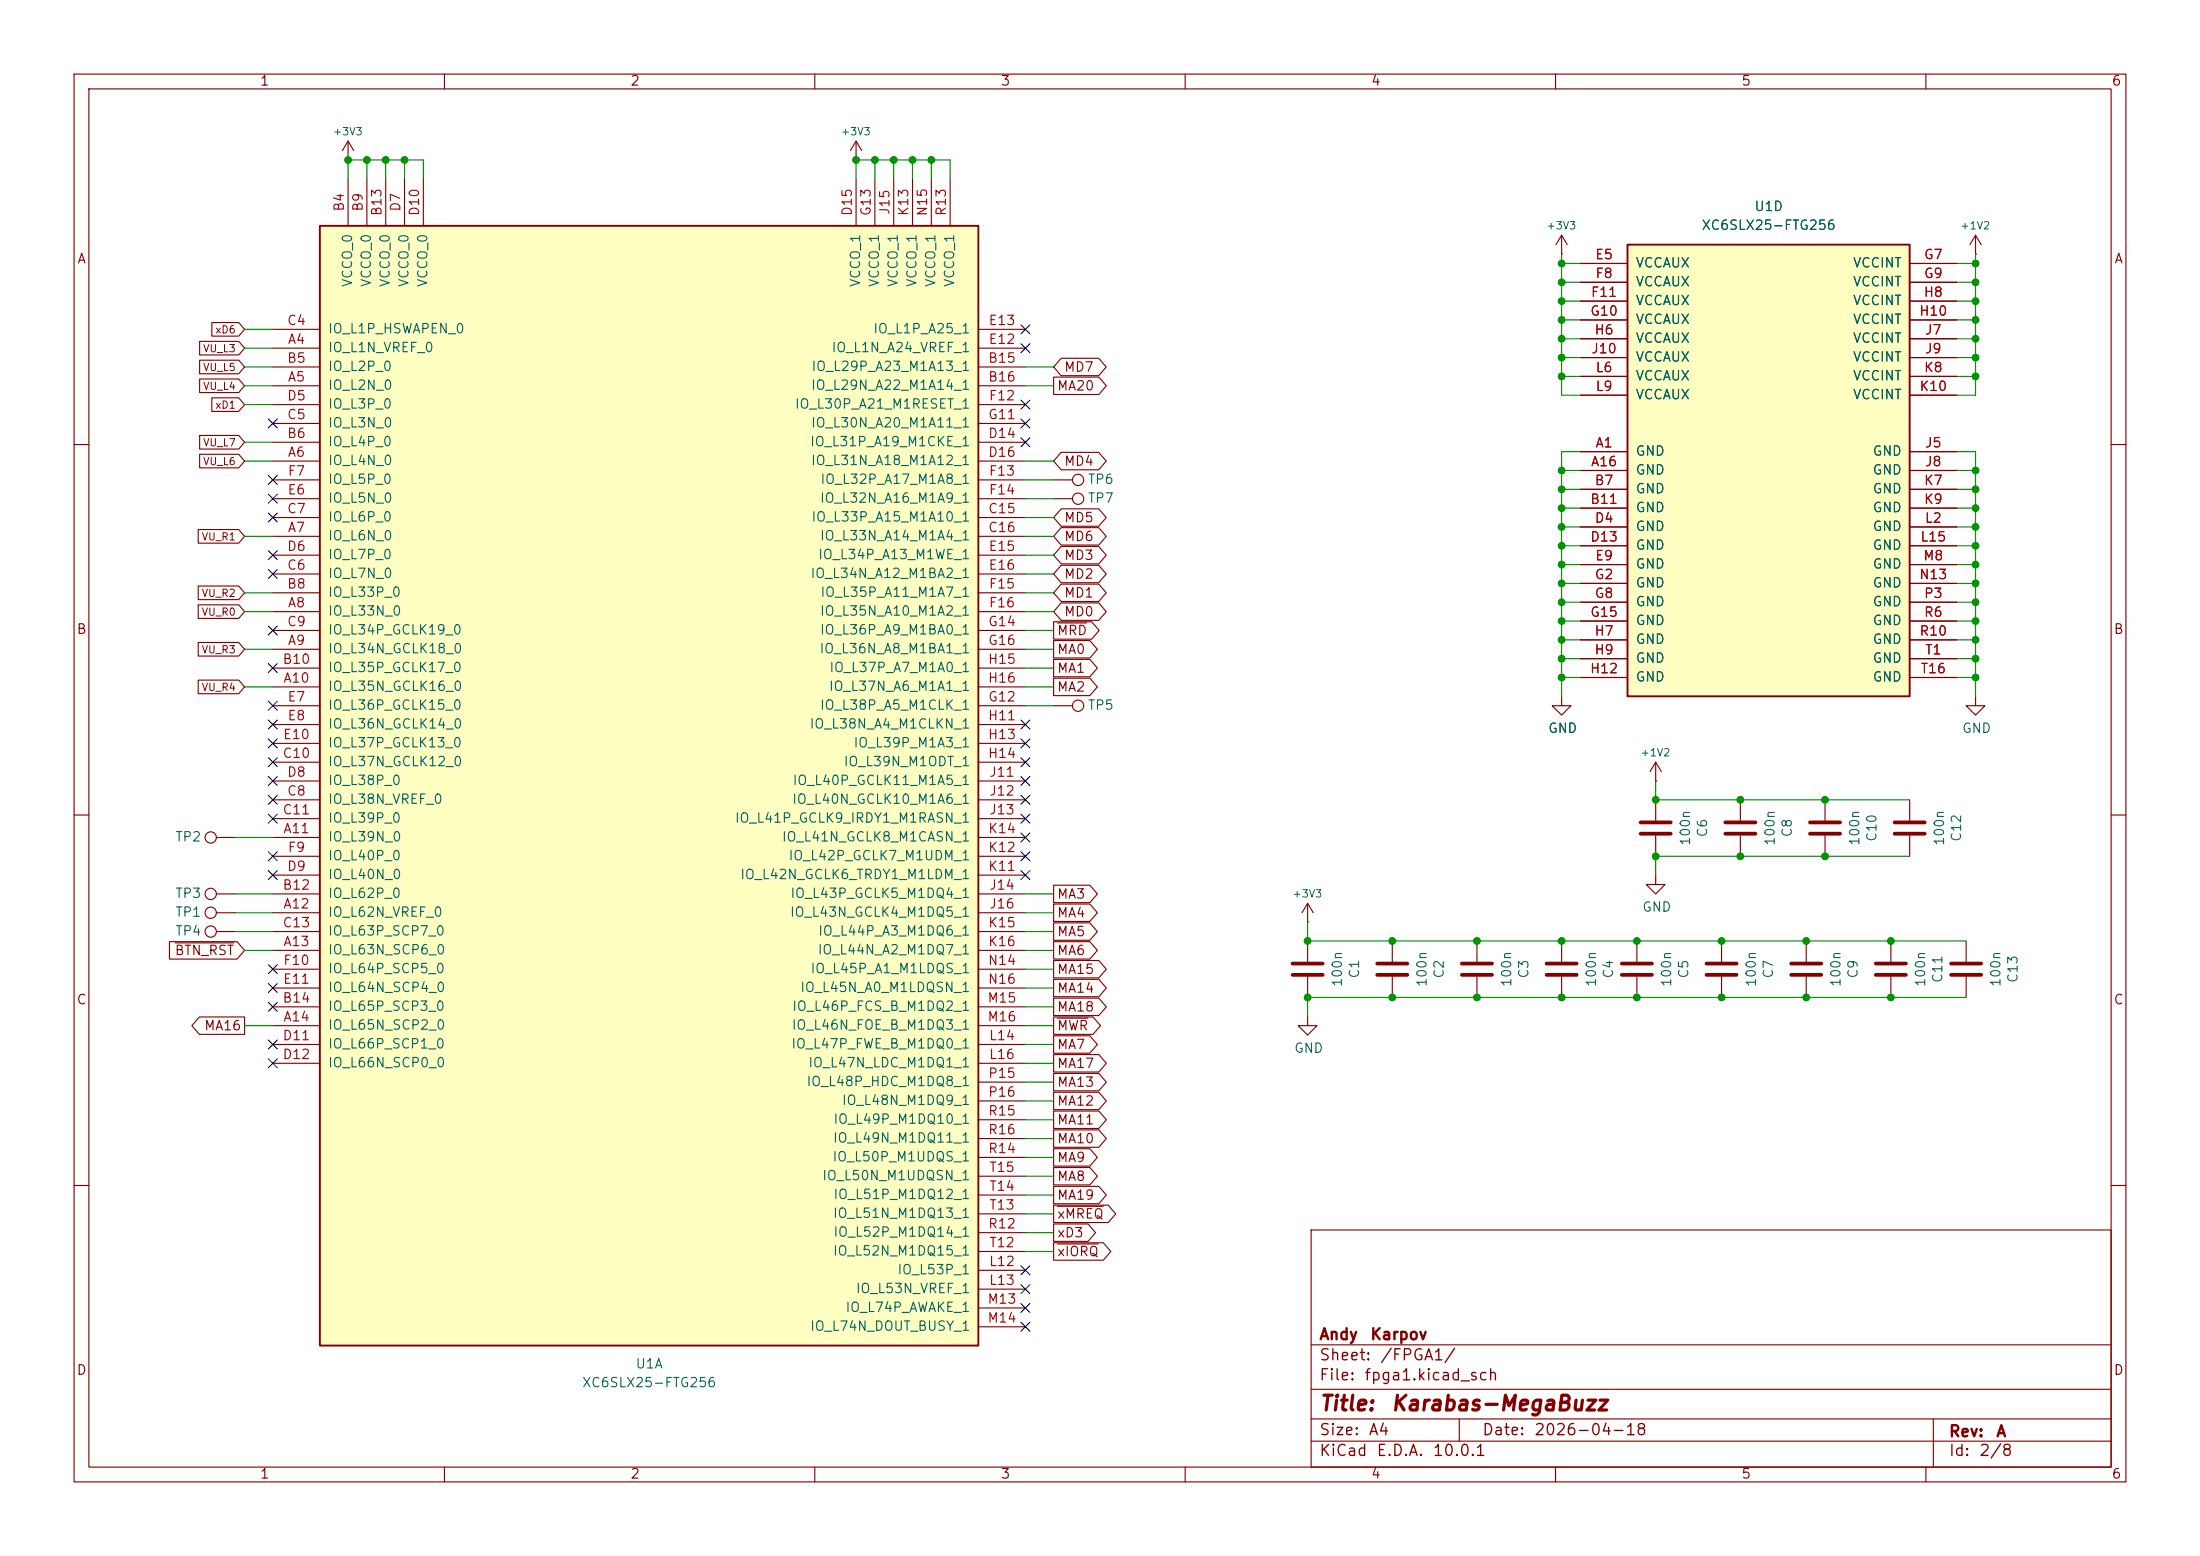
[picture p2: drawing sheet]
<svg xmlns="http://www.w3.org/2000/svg" width="297mm" height="210mm" viewBox="0 0 297 210" stroke-linecap="round" stroke-linejoin="round" font-family="sans-serif">
<g fill="none" stroke="#840000" stroke-width=".15">
<path d="M10 10h277v190h-277zM12 12h273v186h-273zM47 19.1l-.8 1.2M47 19.1l.8 1.2M47 19.1v2.5M60 10v2M110 10v2M115.6 19.1l-.8 1.2M115.6 19.1l.7 1.2M115.6 19.1v2.5M160 10v2M210 10v2"/>
<path d="M260 10v2M47 21.6h.1M115.6 21.6h.1M266.7 34.3h.1M266.7 31.8l-.8 1.2M266.7 31.8l.8 1.2M266.7 31.8v2.5M10 60h2M285 60h2M10 110h2M29.2 113h2.5M285 110h2"/>
<path d="M29.2 120.7h2.5M29.2 125.7h2.5M29.2 123.2h2.5M10 160h2M177 166h108v32h-108zM285 160h2M60 198v2M110 198v2M160 198v2M177 194.5h108M177 191.5h108M177 187.5h108"/>
<path d="M177 181.5h108M197 191.5v3M210 198v2M260 198v2M261 191.5v6.5"/>
<circle cx="28.4" cy="113" r=".76"/>
<circle cx="28.4" cy="125.7" r=".76"/>
<circle cx="28.4" cy="123.2" r=".76"/>
<circle cx="28.4" cy="120.6" r=".76"/>
</g>
<path d="M219.7 33h38.1v61h-38.1z" fill="#ffffc2"/>
<path d="M219.7 33h38.1v61h-38.1z" fill="none" stroke="#840000" stroke-width=".25"/>
<g fill="none" stroke="#840000" stroke-width=".15">
<path d="M210.8 34.3h.1M210.8 31.8l-.7 1.2M210.8 31.8l.8 1.2M210.8 31.8v2.5M213.4 35.6h6.3M213.4 38.1h6.3M257.8 35.6h6.4M257.8 38.1h6.4M213.4 40.6h6.3M213.4 43.2h6.3M213.4 45.7h6.3M213.4 48.3h6.3"/>
<path d="M213.4 50.8h6.3M213.4 53.3h6.3M257.8 40.6h6.4M257.8 43.2h6.4M257.8 45.7h6.4M257.8 48.3h6.4M257.8 50.8h6.4M257.8 53.3h6.4M142.2 67.3h2.6M142.2 64.8h2.6M213.4 61h6.3M213.4 63.5h6.3"/>
<path d="M213.4 66h6.3M213.4 68.6h6.3M213.4 71.1h6.3M213.4 73.7h6.3M213.4 76.2h6.3M213.4 78.7h6.3M257.8 61h6.4M257.8 63.5h6.4M257.8 66h6.4M257.8 68.6h6.4M257.8 71.1h6.4M257.8 73.7h6.4"/>
<path d="M257.8 76.2h6.4M257.8 78.7h6.4M142.2 95.3h2.6M210.8 94v1.3h1.3l-1.3 1.2-1.3-1.2h1.3M213.4 81.3h6.3M213.4 83.8h6.3M213.4 86.4h6.3M213.4 88.9h6.3M213.4 91.4h6.3M257.8 81.3h6.4M257.8 83.8h6.4M257.8 86.4h6.4"/>
<path d="M257.8 88.9h6.4M257.8 91.4h6.4M266.7 94v1.3h1.3l-1.3 1.2-1.3-1.2h1.3M223.5 118.1v1.3h1.3l-1.3 1.3-1.3-1.3h1.3M223.5 105.4h.1M223.5 102.9v2.5M223.5 108v2.7M223.5 112.8v2.8M223.5 102.9l-.7 1.2M223.5 102.9l.8 1.2M234.9 108v2.7M234.9 112.8v2.8"/>
<path d="M246.4 108v2.7M246.4 112.8v2.8M257.8 108v2.7M257.8 112.8v2.8M176.5 124.5h.1M176.5 137.2v1.2h1.3l-1.3 1.3-1.2-1.3h1.2M176.5 121.9l-.7 1.3M176.5 121.9l.8 1.3M176.5 121.9v2.6M176.5 127v2.8M176.5 131.8v2.8M188 127v2.8"/>
<path d="M188 131.8v2.8M199.4 127v2.8M199.4 131.8v2.8M210.8 127v2.8M210.8 131.8v2.8M221 127v2.8M221 131.8v2.8M232.4 127v2.8M232.4 131.8v2.8M243.8 127v2.8M243.8 131.8v2.8M255.3 127v2.8"/>
<path d="M255.3 131.8v2.8M265.4 127v2.8M265.4 131.8v2.8"/>
<circle cx="145.5" cy="67.3" r=".76"/>
<circle cx="145.5" cy="64.8" r=".76"/>
<circle cx="145.5" cy="95.2" r=".76"/>
</g>
<g fill="none" stroke="#840000" stroke-width=".51">
<path d="M221.5 111h4.1M221.5 112.5h4.1M232.9 111h4.1M232.9 112.5h4.1M244.3 111h4.1M244.3 112.5h4.1M255.8 111h4M255.8 112.5h4M174.5 130h4.1M174.5 131.6h4.1M185.9 130h4.1M185.9 131.6h4.1"/>
<path d="M197.4 130h4M197.4 131.6h4M208.8 130h4.1M208.8 131.6h4.1M218.9 130h4.1M218.9 131.6h4.1M230.4 130h4M230.4 131.6h4M241.8 130h4.1M241.8 131.6h4.1M253.2 130h4.1M253.2 131.6h4.1"/>
<path d="M263.4 130h4.1M263.4 131.6h4.1"/>
</g>
<path d="M43.2 30.5h88.9v151.1h-88.9z" fill="#ffffc2"/>
<path d="M43.2 30.5h88.9v151.1h-88.9z" fill="none" stroke="#840000" stroke-width=".25"/>
<g fill="none" stroke="#840000" stroke-width=".15">
<path d="M47 24.1v6.4M49.5 24.1v6.4M52.1 24.1v6.4M54.6 24.1v6.4M57.1 24.1v6.4M115.6 24.1v6.4M118.1 24.1v6.4M120.6 24.1v6.4M123.2 24.1v6.4M125.7 24.1v6.4M128.3 24.1v6.4M213.4 35.6h6.3"/>
<path d="M213.4 38.1h6.3M257.8 35.6h6.4M257.8 38.1h6.4M26.9 48.6h5.3l.8 .9-.8 .9h-5.3zM26.9 51.2h5.3l.8 .9-.8 .9h-5.3zM26.9 46.1h5.3l.8 .9-.8 .9h-5.3zM26.9 58.8h5.3l.8 .9-.8 .9h-5.3zM28.6 53.7h3.6l.8 .9-.8 .9h-3.6zM28.6 43.5h3.6l.8 1-.8 .9h-3.6zM36.8 47h6.4M36.8 52.1h6.4M36.8 49.5h6.4"/>
<path d="M36.8 59.7h6.4M36.8 44.5h6.4M36.8 57.2h6.4M36.8 54.6h6.4M132.1 47h6.3M132.1 52.1h6.3M132.1 49.5h6.3M132.1 59.7h6.3M132.1 44.5h6.3M132.1 57.2h6.3M132.1 54.6h6.3M142.2 50.9h6.1l1.1 1.2-1.1 1.1h-6.1z"/>
<path d="M143.3 48.4h5l1 1.1-1 1.2h-5l-1.1-1.2zM213.4 40.6h6.3M213.4 43.2h6.3M213.4 45.7h6.3M213.4 48.3h6.3M213.4 50.8h6.3M213.4 53.3h6.3M257.8 40.6h6.4M257.8 43.2h6.4M257.8 45.7h6.4M257.8 48.3h6.4M257.8 50.8h6.4"/>
<path d="M257.8 53.3h6.4M26.8 71.5h5.4l.8 .9-.8 .9h-5.4zM26.8 79.1h5.4l.8 .9-.8 .9h-5.4zM26.9 61.3h5.3l.8 .9-.8 .9h-5.3zM36.8 62.2h6.4M36.8 72.4h6.4M36.8 77.5h6.4M36.8 69.9h6.4M36.8 74.9h6.4M36.8 67.3h6.4M36.8 64.8h6.4M132.1 62.2h6.3"/>
<path d="M132.1 72.4h6.3M132.1 77.5h6.3M132.1 69.9h6.3M132.1 74.9h6.3M132.1 67.3h6.3M132.1 64.8h6.3M143.3 61.1h5l1 1.1-1 1.2h-5l-1.1-1.2zM143.3 68.7h5l1 1.2-1 1.1h-5l-1.1-1.1zM143.3 73.8h5l1 1.1-1 1.2h-5l-1.1-1.2zM143.3 71.2h5l1 1.2-1 1.2h-5l-1.1-1.2zM143.3 76.3h5l1 1.2-1 1.1h-5l-1.1-1.1zM143.3 78.8h5l1 1.2-1 1.2h-5l-1.1-1.2z"/>
<path d="M213.4 61h6.3M213.4 63.5h6.3M213.4 66h6.3M213.4 68.6h6.3M213.4 71.1h6.3M213.4 73.7h6.3M213.4 76.2h6.3M213.4 78.7h6.3M257.8 61h6.4M257.8 63.5h6.4M257.8 66h6.4M257.8 68.6h6.4"/>
<path d="M257.8 71.1h6.4M257.8 73.7h6.4M257.8 76.2h6.4M257.8 78.7h6.4M26.8 86.7h5.4l.8 .9-.8 .9h-5.4zM26.8 81.6h5.4l.8 1-.8 .9h-5.4zM26.8 91.8h5.4l.8 .9-.8 .9h-5.4zM36.8 82.6h6.4M36.8 87.6h6.4M36.8 92.7h6.4M36.8 80h6.4M36.8 90.2h6.4"/>
<path d="M36.8 85.1h6.4M36.8 95.3h6.4M36.8 97.8h6.4M132.1 82.6h6.3M132.1 87.6h6.3M132.1 92.7h6.3M132.1 80h6.3M132.1 90.2h6.3M132.1 85.1h6.3M132.1 95.3h6.3M132.1 97.8h6.3M142.2 89h4.9l1 1.2-1 1.1h-4.9z"/>
<path d="M142.2 86.5h4.9l1 1.1-1 1.2h-4.9zM142.2 91.5h4.9l1 1.2-1 1.2h-4.9zM142.2 83.9h5.2l1 1.2-1 1.2h-5.2zM142.7 84.1h4M143.3 81.4h5l1 1.2-1 1.1h-5l-1.1-1.1zM213.4 81.3h6.3M213.4 83.8h6.3M213.4 86.4h6.3M213.4 88.9h6.3M213.4 91.4h6.3M257.8 81.3h6.4M257.8 83.8h6.4"/>
<path d="M257.8 86.4h6.4M257.8 88.9h6.4M257.8 91.4h6.4M36.8 113h6.4M36.8 108h6.4M36.8 102.9h6.4M36.8 110.5h6.4M36.8 105.4h6.4M36.8 118.1h6.4M36.8 100.3h6.4M36.8 115.6h6.4M132.1 113h6.3"/>
<path d="M132.1 108h6.3M132.1 102.9h6.3M132.1 110.5h6.3M132.1 105.4h6.3M132.1 118.1h6.3M132.1 100.3h6.3M132.1 115.6h6.3M142.2 119.5h4.9l1 1.2-1 1.1h-4.9zM22.9 127.1h9.1l1 1.2-1 1.1h-9.1zM23.6 127.3h8M26.9 137.3h6.1v2.3h-6.1l-1-1.2zM36.8 123.2h6.4"/>
<path d="M36.8 128.3h6.4M36.8 138.4h6.4M36.8 120.7h6.4M36.8 135.9h6.4M36.8 125.7h6.4M36.8 133.4h6.4M36.8 130.8h6.4M132.1 123.2h6.3M132.1 128.3h6.3M132.1 138.4h6.3M132.1 120.7h6.3M132.1 135.9h6.3"/>
<path d="M132.1 125.7h6.3M132.1 133.4h6.3M132.1 130.8h6.3M142.2 139.8h4.9l1 1.2-1 1.1h-4.9zM142.2 132.2h6.1l1.1 1.2-1.1 1.1h-6.1zM142.2 134.7h6.1l1.1 1.2-1.1 1.2h-6.1zM142.2 137.3h5.4l1 1.1-1 1.2h-5.4zM142.2 129.6h6.1l1.1 1.2-1.1 1.2h-6.1zM142.2 127.1h4.9l1 1.2-1 1.1h-4.9zM142.2 124.6h4.9l1 1.1-1 1.2h-4.9zM142.2 122h4.9l1 1.2-1 1.2h-4.9zM142.7 137.4h4.2"/>
<path d="M36.8 141h6.4M36.8 143.5h6.4M132.1 141h6.3M132.1 143.5h6.3M132.1 146.1h6.3M132.1 148.6h6.3M132.1 156.2h6.3M132.1 151.1h6.3M132.1 153.7h6.3M132.1 158.8h6.3M142.2 152.5h6.1l1.1 1.2-1.1 1.1h-6.1zM142.2 147.4h6.1l1.1 1.2-1.1 1.2h-6.1z"/>
<path d="M142.2 142.3h6.1l1.1 1.2-1.1 1.2h-6.1zM142.2 144.9h6.1l1.1 1.2-1.1 1.1h-6.1zM142.2 150h6.1l1.1 1.1-1.1 1.2h-6.1zM142.2 157.6h4.9l1 1.2-1 1.1h-4.9zM142.2 155h4.9l1 1.2-1 1.2h-4.9zM132.1 171.5h6.3M132.1 174h6.3M132.1 176.5h6.3M132.1 179.1h6.3M132.1 166.4h6.3M132.1 168.9h6.3M132.1 163.8h6.3"/>
<path d="M132.1 161.3h6.3M142.2 162.7h7.4l1 1.1-1 1.2h-7.4zM142.2 167.7h6.7l1.1 1.2-1.1 1.2h-6.7zM142.2 165.2h4.7l1 1.2-1 1.1h-4.7zM142.2 160.1h6.1l1.1 1.2-1.1 1.2h-6.1zM142.7 162.8h6.2M142.7 167.9h5.6"/>
</g>
<g fill="none" stroke="#009600" stroke-width=".15">
<path d="M47 24.1v-2.5h10.1v2.5M49.5 21.6v2.5M52.1 21.6v2.5M54.6 21.6v2.5M115.6 24.1v-2.5h12.7v2.5M118.1 21.6v2.5M120.6 21.6v2.5M123.2 21.6v2.5M125.7 21.6v2.5M210.8 34.3v19h2.6M210.8 35.6h2.6M210.8 38.1h2.6"/>
<path d="M264.2 35.6h2.5M264.2 38.1h2.5M266.7 34.3v19h-2.5M33 54.6h3.8M33 59.7h3.8M33 47h3.8M33 49.5h3.8M33 44.5h3.8M33 52.1h3.8M138.4 49.5h3.8M138.4 52.1h3.8M210.8 50.8h2.6"/>
<path d="M210.8 43.2h2.6M210.8 40.6h2.6M210.8 45.7h2.6M210.8 48.3h2.6M264.2 50.8h2.5M264.2 43.2h2.5M264.2 40.6h2.5M264.2 45.7h2.5M264.2 48.3h2.5M33 72.4h3.8M33 62.2h3.8M138.4 67.3h3.8"/>
<path d="M138.4 72.4h3.8M138.4 62.2h3.8M138.4 77.5h3.8M138.4 74.9h3.8M138.4 64.8h3.8M138.4 69.9h3.8M210.8 63.5h2.6M210.8 66h2.6M210.8 78.7h2.6M210.8 71.1h2.6M210.8 68.6h2.6M210.8 73.7h2.6"/>
<path d="M210.8 76.2h2.6M213.4 61h-2.6v33M264.2 61h2.5v33M264.2 63.5h2.5M264.2 66h2.5M264.2 78.7h2.5M264.2 71.1h2.5M264.2 68.6h2.5M264.2 73.7h2.5M264.2 76.2h2.5M33 82.6h3.8M33 92.7h3.8"/>
<path d="M33 87.6h3.8M33 80h3.8M138.4 90.2h3.8M138.4 82.6h3.8M138.4 85.1h3.8M138.4 92.7h3.8M138.4 87.6h3.8M138.4 95.3h3.8M138.4 80h3.8M210.8 91.4h2.6M210.8 88.9h2.6M210.8 81.3h2.6"/>
<path d="M210.8 83.8h2.6M210.8 86.4h2.6M264.2 91.4h2.5M264.2 88.9h2.5M264.2 81.3h2.5M264.2 83.8h2.5M264.2 86.4h2.5M31.7 113h5.1M223.5 105.4v2.6h34.3M257.8 115.6h-34.3v2.5M31.7 120.7h5.1M31.7 125.7h5.1"/>
<path d="M31.7 123.2h5.1M33 138.4h3.8M33 128.3h3.8M138.4 120.7h3.8M138.4 125.7h3.8M138.4 123.2h3.8M138.4 130.8h3.8M138.4 135.9h3.8M138.4 133.4h3.8M138.4 138.4h3.8M138.4 128.3h3.8M176.5 124.5v2.5h88.9"/>
<path d="M265.4 134.6h-88.9v2.6M138.4 158.8h3.8M138.4 153.7h3.8M138.4 151.1h3.8M138.4 143.5h3.8M138.4 146.1h3.8M138.4 148.6h3.8M138.4 156.2h3.8M138.4 141h3.8M138.4 168.9h3.8M138.4 166.4h3.8M138.4 161.3h3.8"/>
<path d="M138.4 163.8h3.8"/>
</g>
<g fill="none" stroke="#000084" stroke-width=".15">
<path d="M36.2 56.5l1.2 1.3M37.4 56.5l-1.2 1.3M137.8 56.5l1.2 1.3M137.8 46.4l1.2 1.2M137.8 59.1l1.2 1.2M137.8 43.8l1.2 1.3M137.8 54l1.2 1.2M139 56.5l-1.2 1.3M139 46.4l-1.2 1.2M139 59.1l-1.2 1.2M139 43.8l-1.2 1.3M139 54l-1.2 1.2"/>
<path d="M36.2 66.7l1.2 1.2M36.2 64.2l1.2 1.2M36.2 74.3l1.2 1.2M36.2 76.9l1.2 1.2M36.2 69.2l1.2 1.3M37.4 66.7l-1.2 1.2M37.4 64.2l-1.2 1.2M37.4 74.3l-1.2 1.2M37.4 76.9l-1.2 1.2M37.4 69.2l-1.2 1.3M36.2 99.7l1.2 1.2M36.2 89.6l1.2 1.2"/>
<path d="M36.2 84.5l1.2 1.2M36.2 94.6l1.2 1.3M36.2 97.2l1.2 1.2M37.4 99.7l-1.2 1.2M37.4 89.6l-1.2 1.2M37.4 84.5l-1.2 1.2M37.4 94.6l-1.2 1.3M37.4 97.2l-1.2 1.2M137.8 97.2l1.2 1.2M137.8 99.7l1.2 1.2M139 97.2l-1.2 1.2M139 99.7l-1.2 1.2"/>
<path d="M36.2 109.9l1.2 1.2M36.2 117.5l1.2 1.2M36.2 107.3l1.2 1.3M36.2 104.8l1.2 1.2M36.2 102.3l1.2 1.2M36.2 115l1.2 1.2M37.4 109.9l-1.2 1.2M37.4 117.5l-1.2 1.2M37.4 107.3l-1.2 1.3M37.4 104.8l-1.2 1.2M37.4 102.3l-1.2 1.2M37.4 115l-1.2 1.2"/>
<path d="M137.8 109.9l1.2 1.2M137.8 107.3l1.2 1.3M137.8 117.5l1.2 1.2M137.8 115l1.2 1.2M137.8 112.4l1.2 1.2M137.8 102.3l1.2 1.2M137.8 104.8l1.2 1.2M139 109.9l-1.2 1.2M139 107.3l-1.2 1.3M139 117.5l-1.2 1.2M139 115l-1.2 1.2M139 112.4l-1.2 1.2"/>
<path d="M139 102.3l-1.2 1.2M139 104.8l-1.2 1.2M36.2 135.3l1.2 1.2M36.2 130.2l1.2 1.2M36.2 132.7l1.2 1.3M37.4 135.3l-1.2 1.2M37.4 130.2l-1.2 1.2M37.4 132.7l-1.2 1.3M36.2 140.4l1.2 1.2M36.2 142.9l1.2 1.2M37.4 140.4l-1.2 1.2M37.4 142.9l-1.2 1.2"/>
<path d="M137.8 178.5l1.2 1.2M137.8 173.4l1.2 1.2M137.8 170.8l1.2 1.3M137.8 175.9l1.2 1.2M139 178.5l-1.2 1.2M139 173.4l-1.2 1.2M139 170.8l-1.2 1.3M139 175.9l-1.2 1.2"/>
</g>
<g fill="#009600" stroke="#009600" stroke-width=".14">
<circle cx="188" cy="127" r=".46"/>
<circle cx="176.5" cy="127" r=".46"/>
<circle cx="199.4" cy="127" r=".46"/>
<circle cx="210.8" cy="63.5" r=".46"/>
<circle cx="210.8" cy="68.6" r=".46"/>
<circle cx="210.8" cy="71.1" r=".46"/>
<circle cx="210.8" cy="66" r=".46"/>
<circle cx="210.8" cy="91.4" r=".46"/>
<circle cx="210.8" cy="35.6" r=".46"/>
<circle cx="210.8" cy="48.3" r=".46"/>
<circle cx="210.8" cy="38.1" r=".46"/>
<circle cx="210.8" cy="43.2" r=".46"/>
<circle cx="210.8" cy="40.6" r=".46"/>
<circle cx="118.1" cy="21.6" r=".46"/>
<circle cx="115.6" cy="21.6" r=".46"/>
<circle cx="125.7" cy="21.6" r=".46"/>
<circle cx="123.2" cy="21.6" r=".46"/>
<circle cx="120.6" cy="21.6" r=".46"/>
<circle cx="49.5" cy="21.6" r=".46"/>
<circle cx="47" cy="21.6" r=".46"/>
<circle cx="52.1" cy="21.6" r=".46"/>
<circle cx="54.6" cy="21.6" r=".46"/>
<circle cx="210.8" cy="81.3" r=".46"/>
<circle cx="210.8" cy="78.7" r=".46"/>
<circle cx="210.8" cy="76.2" r=".46"/>
<circle cx="210.8" cy="73.7" r=".46"/>
<circle cx="210.8" cy="83.8" r=".46"/>
<circle cx="210.8" cy="50.8" r=".46"/>
<circle cx="210.8" cy="45.7" r=".46"/>
<circle cx="246.4" cy="115.6" r=".46"/>
<circle cx="246.4" cy="108" r=".46"/>
<circle cx="255.3" cy="134.6" r=".46"/>
<circle cx="243.8" cy="134.6" r=".46"/>
<circle cx="243.8" cy="127" r=".46"/>
<circle cx="266.7" cy="91.4" r=".46"/>
<circle cx="255.3" cy="127" r=".46"/>
<circle cx="234.9" cy="115.6" r=".46"/>
<circle cx="234.9" cy="108" r=".46"/>
<circle cx="223.5" cy="108" r=".46"/>
<circle cx="223.5" cy="115.6" r=".46"/>
<circle cx="266.7" cy="40.6" r=".46"/>
<circle cx="266.7" cy="38.1" r=".46"/>
<circle cx="266.7" cy="43.2" r=".46"/>
<circle cx="266.7" cy="45.7" r=".46"/>
<circle cx="266.7" cy="48.3" r=".46"/>
<circle cx="266.7" cy="63.5" r=".46"/>
<circle cx="266.7" cy="66" r=".46"/>
<circle cx="266.7" cy="35.6" r=".46"/>
<circle cx="266.7" cy="50.8" r=".46"/>
<circle cx="232.4" cy="127" r=".46"/>
<circle cx="232.4" cy="134.6" r=".46"/>
<circle cx="210.8" cy="127" r=".46"/>
<circle cx="199.4" cy="134.6" r=".46"/>
<circle cx="210.8" cy="134.6" r=".46"/>
<circle cx="176.5" cy="134.6" r=".46"/>
<circle cx="188" cy="134.6" r=".46"/>
<circle cx="210.8" cy="86.4" r=".46"/>
<circle cx="210.8" cy="88.9" r=".46"/>
<circle cx="221" cy="127" r=".46"/>
<circle cx="221" cy="134.6" r=".46"/>
<circle cx="266.7" cy="81.3" r=".46"/>
<circle cx="266.7" cy="83.8" r=".46"/>
<circle cx="266.7" cy="71.1" r=".46"/>
<circle cx="266.7" cy="68.6" r=".46"/>
<circle cx="266.7" cy="73.7" r=".46"/>
<circle cx="266.7" cy="76.2" r=".46"/>
<circle cx="266.7" cy="88.9" r=".46"/>
<circle cx="266.7" cy="86.4" r=".46"/>
<circle cx="266.7" cy="78.7" r=".46"/>
</g>
<g font-size="2" fill="#840000">
<text x="178" y="190.9">Title:</text>
<text x="187.7" y="190.9">Karabas-MegaBuzz</text>
</g>
<g font-size="1.5" fill="#840000">
<text x="178" y="184">Sheet:</text>
<text x="178" y="181.2">Andy</text>
<text x="184.9" y="181.2">Karpov</text>
<text x="186.2" y="184">/FPGA1/</text>
<text x="178" y="186.7">File:</text>
<text x="184.1" y="186.7">fpga1.kicad_sch</text>
<text x="178" y="196.9">KiCad</text>
<text x="178" y="194.1">Size:</text>
<text x="184.7" y="194.1">A4</text>
<text x="185.7" y="196.9">E.D.A.</text>
<text x="193.3" y="196.9">10.0.1</text>
<text x="200" y="194.1">Date:</text>
<text x="207" y="194.1">2026-04-18</text>
<text x="263" y="194.3">Rev:</text>
<text x="263" y="196.9">Id:</text>
<text x="267.1" y="196.9">2/8</text>
<text x="269.4" y="194.3">A</text>
</g>
<g font-size="1.3" fill="#840000">
<text x="35" y="11.9">1</text>
<text x="85" y="11.9">2</text>
<text x="135" y="11.9">3</text>
<text x="185" y="11.9">4</text>
<text x="235" y="11.9">5</text>
<text x="285" y="11.9">6</text>
<text x="10.3" y="35.9">A</text>
<text x="285.3" y="35.9">A</text>
<text x="142.6" y="53">MA20</text>
<text x="143.6" y="50.5">MD7</text>
<text x="143.6" y="63.2">MD4</text>
<text x="143.6" y="70.8">MD5</text>
<text x="143.6" y="75.9">MD3</text>
<text x="143.6" y="73.3">MD6</text>
<text x="143.6" y="78.4">MD2</text>
<text x="143.6" y="83.5">MD0</text>
<text x="143.6" y="81">MD1</text>
<text x="10.3" y="85.9">B</text>
<text x="142.6" y="88.6">MA0</text>
<text x="142.6" y="86">MRD</text>
<text x="285.3" y="85.9">B</text>
<text x="142.6" y="91.1">MA1</text>
<text x="142.6" y="93.7">MA2</text>
<text x="142.6" y="124.1">MA4</text>
<text x="142.6" y="121.6">MA3</text>
<text x="23.5" y="129.2">BTN_RST</text>
<text x="142.6" y="131.8">MA15</text>
<text x="142.6" y="129.2">MA6</text>
<text x="142.6" y="126.7">MA5</text>
<text x="10.3" y="135.9">C</text>
<text x="142.6" y="134.3">MA14</text>
<text x="142.6" y="136.8">MA18</text>
<text x="285.3" y="135.9">C</text>
<text x="27.5" y="139.4">MA16</text>
<text x="142.6" y="141.9">MA7</text>
<text x="142.6" y="139.4">MWR</text>
<text x="142.6" y="149.5">MA12</text>
<text x="142.6" y="144.5">MA17</text>
<text x="142.6" y="147">MA13</text>
<text x="142.6" y="154.6">MA10</text>
<text x="142.6" y="152.1">MA11</text>
<text x="142.6" y="159.7">MA8</text>
<text x="142.6" y="157.2">MA9</text>
<text x="142.6" y="164.8">xMREQ</text>
<text x="142.6" y="167.3">xD3</text>
<text x="142.6" y="162.2">MA19</text>
<text x="142.6" y="169.9">xIORQ</text>
<text x="10.3" y="185.9">D</text>
<text x="285.3" y="185.9">D</text>
<text x="35" y="199.9">1</text>
<text x="85" y="199.9">2</text>
<text x="135" y="199.9">3</text>
<text x="185" y="199.9">4</text>
<text x="235" y="199.9">5</text>
<text x="285" y="199.9">6</text>
</g>
<g font-size="1.3" fill="#a90000">
<text x="46.7" y="28.6" transform="rotate(-90 46.7 28.6)">B4</text>
<text x="49.3" y="28.6" transform="rotate(-90 49.3 28.6)">B9</text>
<text x="51.8" y="29.3" transform="rotate(-90 51.8 29.3)">B13</text>
<text x="54.4" y="28.6" transform="rotate(-90 54.4 28.6)">D7</text>
<text x="56.9" y="29.3" transform="rotate(-90 56.9 29.3)">D10</text>
<text x="115.3" y="29.3" transform="rotate(-90 115.3 29.3)">D15</text>
<text x="117.9" y="29.3" transform="rotate(-90 117.9 29.3)">G13</text>
<text x="120.4" y="29.1" transform="rotate(-90 120.4 29.1)">J15</text>
<text x="122.9" y="29.3" transform="rotate(-90 122.9 29.3)">K13</text>
<text x="125.5" y="29.3" transform="rotate(-90 125.5 29.3)">N15</text>
<text x="128" y="29.3" transform="rotate(-90 128 29.3)">R13</text>
<text x="215.3" y="35.3">E5</text>
<text x="259.6" y="35.3">G7</text>
<text x="214.7" y="40.4">F11</text>
<text x="215.3" y="37.8">F8</text>
<text x="259.6" y="40.4">H8</text>
<text x="259.6" y="37.8">G9</text>
<text x="38.7" y="44.2">C4</text>
<text x="38.8" y="46.7">A4</text>
<text x="133.4" y="46.7">E12</text>
<text x="133.4" y="44.2">E13</text>
<text x="214.6" y="42.9">G10</text>
<text x="215.2" y="45.5">H6</text>
<text x="259" y="42.9">H10</text>
<text x="259.8" y="45.5">J7</text>
<text x="38.7" y="49.3">B5</text>
<text x="38.8" y="51.8">A5</text>
<text x="133.3" y="49.3">B15</text>
<text x="133.3" y="51.8">B16</text>
<text x="214.7" y="48">J10</text>
<text x="215.3" y="50.5">L6</text>
<text x="215.3" y="53.1">L9</text>
<text x="259" y="53.1">K10</text>
<text x="259.6" y="50.5">K8</text>
<text x="259.8" y="48">J9</text>
<text x="38.7" y="59.4">B6</text>
<text x="38.7" y="56.9">C5</text>
<text x="38.7" y="54.4">D5</text>
<text x="133.3" y="59.4">D14</text>
<text x="133.3" y="56.9">G11</text>
<text x="133.4" y="54.4">F12</text>
<text x="38.8" y="62">A6</text>
<text x="38.8" y="64.5">F7</text>
<text x="133.3" y="62">D16</text>
<text x="133.4" y="64.5">F13</text>
<text x="214.7" y="63.2">A16</text>
<text x="215.2" y="65.8">B7</text>
<text x="215.3" y="60.7">A1</text>
<text x="259.6" y="65.8">K7</text>
<text x="259.8" y="60.7">J5</text>
<text x="259.8" y="63.2">J8</text>
<text x="38.7" y="69.6">C7</text>
<text x="38.7" y="67.1">E6</text>
<text x="133.3" y="69.6">C15</text>
<text x="133.4" y="67.1">F14</text>
<text x="214.6" y="68.3">B11</text>
<text x="215.2" y="70.9">D4</text>
<text x="259.6" y="68.3">K9</text>
<text x="259.8" y="70.9">L2</text>
<text x="38.7" y="77.2">C6</text>
<text x="38.7" y="74.7">D6</text>
<text x="38.8" y="72.1">A7</text>
<text x="133.3" y="72.1">C16</text>
<text x="133.4" y="74.7">E15</text>
<text x="133.4" y="77.2">E16</text>
<text x="214.6" y="73.4">D13</text>
<text x="215.3" y="75.9">E9</text>
<text x="259.2" y="73.4">L15</text>
<text x="259.6" y="75.9">M8</text>
<text x="38.7" y="79.8">B8</text>
<text x="38.8" y="82.3">A8</text>
<text x="133.4" y="79.8">F15</text>
<text x="133.4" y="82.3">F16</text>
<text x="214.6" y="83.6">G15</text>
<text x="215.2" y="78.5">G2</text>
<text x="215.2" y="81">G8</text>
<text x="259" y="78.5">N13</text>
<text x="259.6" y="81">P3</text>
<text x="259.6" y="83.6">R6</text>
<text x="38.1" y="89.9">B10</text>
<text x="38.7" y="84.8">C9</text>
<text x="38.8" y="87.4">A9</text>
<text x="133.3" y="89.9">H15</text>
<text x="133.3" y="84.8">G14</text>
<text x="133.3" y="87.4">G16</text>
<text x="215.2" y="86.1">H7</text>
<text x="215.2" y="88.6">H9</text>
<text x="259" y="86.1">R10</text>
<text x="259.8" y="88.6">T1</text>
<text x="38.1" y="92.5">A10</text>
<text x="38.7" y="95">E7</text>
<text x="133.3" y="92.5">H16</text>
<text x="133.3" y="95">G12</text>
<text x="214.6" y="91.2">H12</text>
<text x="259.2" y="91.2">T16</text>
<text x="38.1" y="100.1">E10</text>
<text x="38.7" y="97.5">E8</text>
<text x="133.3" y="97.5">H11</text>
<text x="133.3" y="100.1">H13</text>
<text x="38.1" y="102.6">C10</text>
<text x="38.7" y="107.7">C8</text>
<text x="38.7" y="105.2">D8</text>
<text x="133.3" y="102.6">H14</text>
<text x="133.5" y="105.2">J11</text>
<text x="133.5" y="107.7">J12</text>
<text x="38.1" y="110.2">C11</text>
<text x="38.1" y="112.8">A11</text>
<text x="133.3" y="112.8">K14</text>
<text x="133.5" y="110.2">J13</text>
<text x="38.7" y="117.9">D9</text>
<text x="38.8" y="115.3">F9</text>
<text x="133.3" y="117.9">K11</text>
<text x="133.3" y="115.3">K12</text>
<text x="38.1" y="120.4">B12</text>
<text x="38.1" y="125.5">C13</text>
<text x="38.1" y="122.9">A12</text>
<text x="133.3" y="125.5">K15</text>
<text x="133.5" y="120.4">J14</text>
<text x="133.5" y="122.9">J16</text>
<text x="38.1" y="128">A13</text>
<text x="38.1" y="130.6">F10</text>
<text x="133.3" y="130.6">N14</text>
<text x="133.3" y="128">K16</text>
<text x="38.1" y="135.6">B14</text>
<text x="38.1" y="133.1">E11</text>
<text x="133.2" y="135.6">M15</text>
<text x="133.3" y="133.1">N16</text>
<text x="38.1" y="140.7">D11</text>
<text x="38.1" y="143.3">D12</text>
<text x="38.1" y="138.2">A14</text>
<text x="133.2" y="138.2">M16</text>
<text x="133.4" y="140.7">L14</text>
<text x="133.4" y="143.3">L16</text>
<text x="133.3" y="145.8">P15</text>
<text x="133.3" y="148.3">P16</text>
<text x="133.3" y="156">R14</text>
<text x="133.3" y="150.9">R15</text>
<text x="133.3" y="153.4">R16</text>
<text x="133.5" y="161">T14</text>
<text x="133.5" y="158.5">T15</text>
<text x="133.3" y="166.1">R12</text>
<text x="133.5" y="163.6">T13</text>
<text x="133.4" y="171.2">L12</text>
<text x="133.4" y="173.7">L13</text>
<text x="133.5" y="168.7">T12</text>
<text x="133.2" y="176.3">M13</text>
<text x="133.2" y="178.8">M14</text>
</g>
<g font-size="1.3" fill="#006464">
<text x="236.8" y="28.8">U1D</text>
<text x="229.6" y="31.3">XC6SLX25-FTG256</text>
<text x="47.9" y="38.8" transform="rotate(-90 47.9 38.8)">VCCO_0</text>
<text x="50.4" y="38.8" transform="rotate(-90 50.4 38.8)">VCCO_0</text>
<text x="52.9" y="38.8" transform="rotate(-90 52.9 38.8)">VCCO_0</text>
<text x="55.5" y="38.8" transform="rotate(-90 55.5 38.8)">VCCO_0</text>
<text x="58" y="38.8" transform="rotate(-90 58 38.8)">VCCO_0</text>
<text x="116.4" y="38.8" transform="rotate(-90 116.4 38.8)">VCCO_1</text>
<text x="119" y="38.8" transform="rotate(-90 119 38.8)">VCCO_1</text>
<text x="121.5" y="38.8" transform="rotate(-90 121.5 38.8)">VCCO_1</text>
<text x="124.1" y="38.8" transform="rotate(-90 124.1 38.8)">VCCO_1</text>
<text x="126.6" y="38.8" transform="rotate(-90 126.6 38.8)">VCCO_1</text>
<text x="129.1" y="38.8" transform="rotate(-90 129.1 38.8)">VCCO_1</text>
<text x="220.7" y="36.4">VCCAUX</text>
<text x="220.7" y="39">VCCAUX</text>
<text x="220.7" y="41.5">VCCAUX</text>
<text x="250.1" y="36.4">VCCINT</text>
<text x="250.1" y="39">VCCINT</text>
<text x="250.1" y="41.5">VCCINT</text>
<text x="44.2" y="47.9">IO_L1N_VREF_0</text>
<text x="44.2" y="45.3">IO_L1P_HSWAPEN_0</text>
<text x="112.2" y="47.9">IO_L1N_A24_VREF_1</text>
<text x="117.8" y="45.3">IO_L1P_A25_1</text>
<text x="220.7" y="44">VCCAUX</text>
<text x="220.7" y="46.6">VCCAUX</text>
<text x="250.1" y="44">VCCINT</text>
<text x="250.1" y="46.6">VCCINT</text>
<text x="44.2" y="52.9">IO_L2N_0</text>
<text x="44.2" y="50.4">IO_L2P_0</text>
<text x="109.4" y="52.9">IO_L29N_A22_M1A14_1</text>
<text x="109.5" y="50.4">IO_L29P_A23_M1A13_1</text>
<text x="220.7" y="49.1">VCCAUX</text>
<text x="220.7" y="51.7">VCCAUX</text>
<text x="250.1" y="49.1">VCCINT</text>
<text x="250.1" y="51.7">VCCINT</text>
<text x="44.2" y="58">IO_L3N_0</text>
<text x="44.2" y="55.5">IO_L3P_0</text>
<text x="107.2" y="55.5">IO_L30P_A21_M1RESET_1</text>
<text x="109.4" y="58">IO_L30N_A20_M1A11_1</text>
<text x="220.7" y="54.2">VCCAUX</text>
<text x="250.1" y="54.2">VCCINT</text>
<text x="44.2" y="63.1">IO_L4N_0</text>
<text x="44.2" y="60.6">IO_L4P_0</text>
<text x="44.2" y="65.6">IO_L5P_0</text>
<text x="109.3" y="60.6">IO_L31P_A19_M1CKE_1</text>
<text x="109.4" y="63.1">IO_L31N_A18_M1A12_1</text>
<text x="110.7" y="65.6">IO_L32P_A17_M1A8_1</text>
<text x="146.8" y="65.6">TP6</text>
<text x="220.7" y="61.8">GND</text>
<text x="220.7" y="64.4">GND</text>
<text x="252.7" y="61.8">GND</text>
<text x="252.7" y="64.4">GND</text>
<text x="44.2" y="70.7">IO_L6P_0</text>
<text x="44.2" y="68.2">IO_L5N_0</text>
<text x="109.5" y="70.7">IO_L33P_A15_M1A10_1</text>
<text x="110.6" y="68.2">IO_L32N_A16_M1A9_1</text>
<text x="146.8" y="68.2">TP7</text>
<text x="220.7" y="66.9">GND</text>
<text x="220.7" y="69.4">GND</text>
<text x="220.7" y="72">GND</text>
<text x="252.7" y="66.9">GND</text>
<text x="252.7" y="69.4">GND</text>
<text x="252.7" y="72">GND</text>
<text x="44.2" y="73.3">IO_L6N_0</text>
<text x="44.2" y="75.8">IO_L7P_0</text>
<text x="110.4" y="75.8">IO_L34P_A13_M1WE_1</text>
<text x="110.6" y="73.3">IO_L33N_A14_M1A4_1</text>
<text x="220.7" y="74.5">GND</text>
<text x="220.7" y="77.1">GND</text>
<text x="252.7" y="74.5">GND</text>
<text x="252.7" y="77.1">GND</text>
<text x="44.2" y="83.4">IO_L33N_0</text>
<text x="44.2" y="80.9">IO_L33P_0</text>
<text x="44.2" y="78.3">IO_L7N_0</text>
<text x="109.3" y="78.3">IO_L34N_A12_M1BA2_1</text>
<text x="110.6" y="83.4">IO_L35N_A10_M1A2_1</text>
<text x="110.7" y="80.9">IO_L35P_A11_M1A7_1</text>
<text x="220.7" y="79.6">GND</text>
<text x="220.7" y="82.1">GND</text>
<text x="252.7" y="79.6">GND</text>
<text x="252.7" y="82.1">GND</text>
<text x="44.2" y="88.5">IO_L34N_GCLK18_0</text>
<text x="44.2" y="86">IO_L34P_GCLK19_0</text>
<text x="110.5" y="88.5">IO_L36N_A8_M1BA1_1</text>
<text x="110.6" y="86">IO_L36P_A9_M1BA0_1</text>
<text x="220.7" y="84.7">GND</text>
<text x="220.7" y="87.2">GND</text>
<text x="220.7" y="89.8">GND</text>
<text x="252.7" y="84.7">GND</text>
<text x="252.7" y="87.2">GND</text>
<text x="252.7" y="89.8">GND</text>
<text x="44.2" y="93.6">IO_L35N_GCLK16_0</text>
<text x="44.2" y="91">IO_L35P_GCLK17_0</text>
<text x="111.8" y="93.6">IO_L37N_A6_M1A1_1</text>
<text x="111.9" y="91">IO_L37P_A7_M1A0_1</text>
<text x="220.7" y="92.3">GND</text>
<text x="252.7" y="92.3">GND</text>
<text x="44.2" y="96.1">IO_L36P_GCLK15_0</text>
<text x="44.2" y="98.7">IO_L36N_GCLK14_0</text>
<text x="44.2" y="101.2">IO_L37P_GCLK13_0</text>
<text x="109.2" y="98.7">IO_L38N_A4_M1CLKN_1</text>
<text x="110.6" y="96.1">IO_L38P_A5_M1CLK_1</text>
<text x="115.1" y="101.2">IO_L39P_M1A3_1</text>
<text x="146.8" y="96.1">TP5</text>
<text x="208.9" y="99.2">GND</text>
<text x="264.8" y="99.2">GND</text>
<text x="44.2" y="103.7">IO_L37N_GCLK12_0</text>
<text x="44.2" y="106.3">IO_L38P_0</text>
<text x="106.9" y="106.3">IO_L40P_GCLK11_M1A5_1</text>
<text x="113.8" y="103.7">IO_L39N_M1ODT_1</text>
<text x="23.6" y="113.9">TP2</text>
<text x="44.2" y="113.9">IO_L39N_0</text>
<text x="44.2" y="108.8">IO_L38N_VREF_0</text>
<text x="44.2" y="111.4">IO_L39P_0</text>
<text x="99.1" y="111.4">IO_L41P_GCLK9_IRDY1_M1RASN_1</text>
<text x="105.5" y="113.9">IO_L41N_GCLK8_M1CASN_1</text>
<text x="106.9" y="108.8">IO_L40N_GCLK10_M1A6_1</text>
<text x="230.8" y="113.1" transform="rotate(-90 230.8 113.1)">C6</text>
<text x="242.2" y="113.1" transform="rotate(-90 242.2 113.1)">C8</text>
<text x="253.6" y="113.7" transform="rotate(-90 253.6 113.7)">C10</text>
<text x="265.1" y="113.7" transform="rotate(-90 265.1 113.7)">C12</text>
<text x="44.2" y="119">IO_L40N_0</text>
<text x="44.2" y="116.4">IO_L40P_0</text>
<text x="99.8" y="119">IO_L42N_GCLK6_TRDY1_M1LDM_1</text>
<text x="106.4" y="116.4">IO_L42P_GCLK7_M1UDM_1</text>
<text x="228.5" y="114.3" transform="rotate(-90 228.5 114.3)">100n</text>
<text x="239.9" y="114.3" transform="rotate(-90 239.9 114.3)">100n</text>
<text x="251.3" y="114.3" transform="rotate(-90 251.3 114.3)">100n</text>
<text x="262.8" y="114.3" transform="rotate(-90 262.8 114.3)">100n</text>
<text x="23.6" y="121.5">TP3</text>
<text x="23.6" y="124.1">TP1</text>
<text x="44.2" y="124.1">IO_L62N_VREF_0</text>
<text x="44.2" y="121.5">IO_L62P_0</text>
<text x="106.5" y="124.1">IO_L43N_GCLK4_M1DQ5_1</text>
<text x="106.6" y="121.5">IO_L43P_GCLK5_M1DQ4_1</text>
<text x="221.6" y="123.4">GND</text>
<text x="23.6" y="126.6">TP4</text>
<text x="44.2" y="129.1">IO_L63N_SCP6_0</text>
<text x="44.2" y="126.6">IO_L63P_SCP7_0</text>
<text x="44.2" y="131.7">IO_L64P_SCP5_0</text>
<text x="109.3" y="131.7">IO_L45P_A1_M1LDQS_1</text>
<text x="110.3" y="129.1">IO_L44N_A2_M1DQ7_1</text>
<text x="110.4" y="126.6">IO_L44P_A3_M1DQ6_1</text>
<text x="44.2" y="136.8">IO_L65P_SCP3_0</text>
<text x="44.2" y="134.2">IO_L64N_SCP4_0</text>
<text x="106.9" y="136.8">IO_L46P_FCS_B_M1DQ2_1</text>
<text x="107.9" y="134.2">IO_L45N_A0_M1LDQSN_1</text>
<text x="181.5" y="133.3" transform="rotate(-90 181.5 133.3)">100n</text>
<text x="183.8" y="132.2" transform="rotate(-90 183.8 132.2)">C1</text>
<text x="192.9" y="133.3" transform="rotate(-90 192.9 133.3)">100n</text>
<text x="195.2" y="132.2" transform="rotate(-90 195.2 132.2)">C2</text>
<text x="204.3" y="133.3" transform="rotate(-90 204.3 133.3)">100n</text>
<text x="206.7" y="132.2" transform="rotate(-90 206.7 132.2)">C3</text>
<text x="215.8" y="133.3" transform="rotate(-90 215.8 133.3)">100n</text>
<text x="218.1" y="132.2" transform="rotate(-90 218.1 132.2)">C4</text>
<text x="225.9" y="133.3" transform="rotate(-90 225.9 133.3)">100n</text>
<text x="228.2" y="132.2" transform="rotate(-90 228.2 132.2)">C5</text>
<text x="237.4" y="133.3" transform="rotate(-90 237.4 133.3)">100n</text>
<text x="239.7" y="132.2" transform="rotate(-90 239.7 132.2)">C7</text>
<text x="248.8" y="133.3" transform="rotate(-90 248.8 133.3)">100n</text>
<text x="251.1" y="132.2" transform="rotate(-90 251.1 132.2)">C9</text>
<text x="260.2" y="133.3" transform="rotate(-90 260.2 133.3)">100n</text>
<text x="262.5" y="132.8" transform="rotate(-90 262.5 132.8)">C11</text>
<text x="270.4" y="133.3" transform="rotate(-90 270.4 133.3)">100n</text>
<text x="272.7" y="132.8" transform="rotate(-90 272.7 132.8)">C13</text>
<text x="44.2" y="139.3">IO_L65N_SCP2_0</text>
<text x="44.2" y="141.8">IO_L66P_SCP1_0</text>
<text x="106.7" y="141.8">IO_L47P_FWE_B_M1DQ0_1</text>
<text x="106.8" y="139.3">IO_L46N_FOE_B_M1DQ3_1</text>
<text x="174.6" y="142.4">GND</text>
<text x="44.2" y="144.4">IO_L66N_SCP0_0</text>
<text x="108.8" y="146.9">IO_L48P_HDC_M1DQ8_1</text>
<text x="109" y="144.4">IO_L47N_LDC_M1DQ1_1</text>
<text x="113.6" y="149.5">IO_L48N_M1DQ9_1</text>
<text x="112.4" y="154.5">IO_L49N_M1DQ11_1</text>
<text x="112.4" y="152">IO_L49P_M1DQ10_1</text>
<text x="110.9" y="159.6">IO_L50N_M1UDQSN_1</text>
<text x="112.3" y="157.1">IO_L50P_M1UDQS_1</text>
<text x="112.4" y="164.7">IO_L51N_M1DQ13_1</text>
<text x="112.4" y="167.2">IO_L52P_M1DQ14_1</text>
<text x="112.4" y="162.2">IO_L51P_M1DQ12_1</text>
<text x="112.4" y="169.8">IO_L52N_M1DQ15_1</text>
<text x="121.1" y="172.3">IO_L53P_1</text>
<text x="109.3" y="179.9">IO_L74N_DOUT_BUSY_1</text>
<text x="114" y="177.4">IO_L74P_AWAKE_1</text>
<text x="115.4" y="174.9">IO_L53N_VREF_1</text>
<text x="85.7" y="185">U1A</text>
<text x="78.5" y="187.6">XC6SLX25-FTG256</text>
</g>
<g font-size="1" fill="#006464">
<text x="44.9" y="18.5">+3V3</text>
<text x="113.4" y="18.5">+3V3</text>
<text x="208.7" y="31.2">+3V3</text>
<text x="264.6" y="31.2">+1V2</text>
<text x="221.4" y="102.3">+1V2</text>
<text x="174.4" y="121.4">+3V3</text>
</g>
<g font-size="1" fill="#840000">
<text x="27.3" y="47.8">VU_L3</text>
<text x="29" y="45.2">xD6</text>
<text x="27.3" y="50.3">VU_L5</text>
<text x="27.3" y="52.9">VU_L4</text>
<text x="29" y="55.4">xD1</text>
<text x="27.3" y="63">VU_L6</text>
<text x="27.3" y="60.5">VU_L7</text>
<text x="27.1" y="73.2">VU_R1</text>
<text x="27.1" y="80.8">VU_R2</text>
<text x="27.1" y="83.3">VU_R0</text>
<text x="27.1" y="88.4">VU_R3</text>
<text x="27.1" y="93.5">VU_R4</text>
</g>
</svg>
